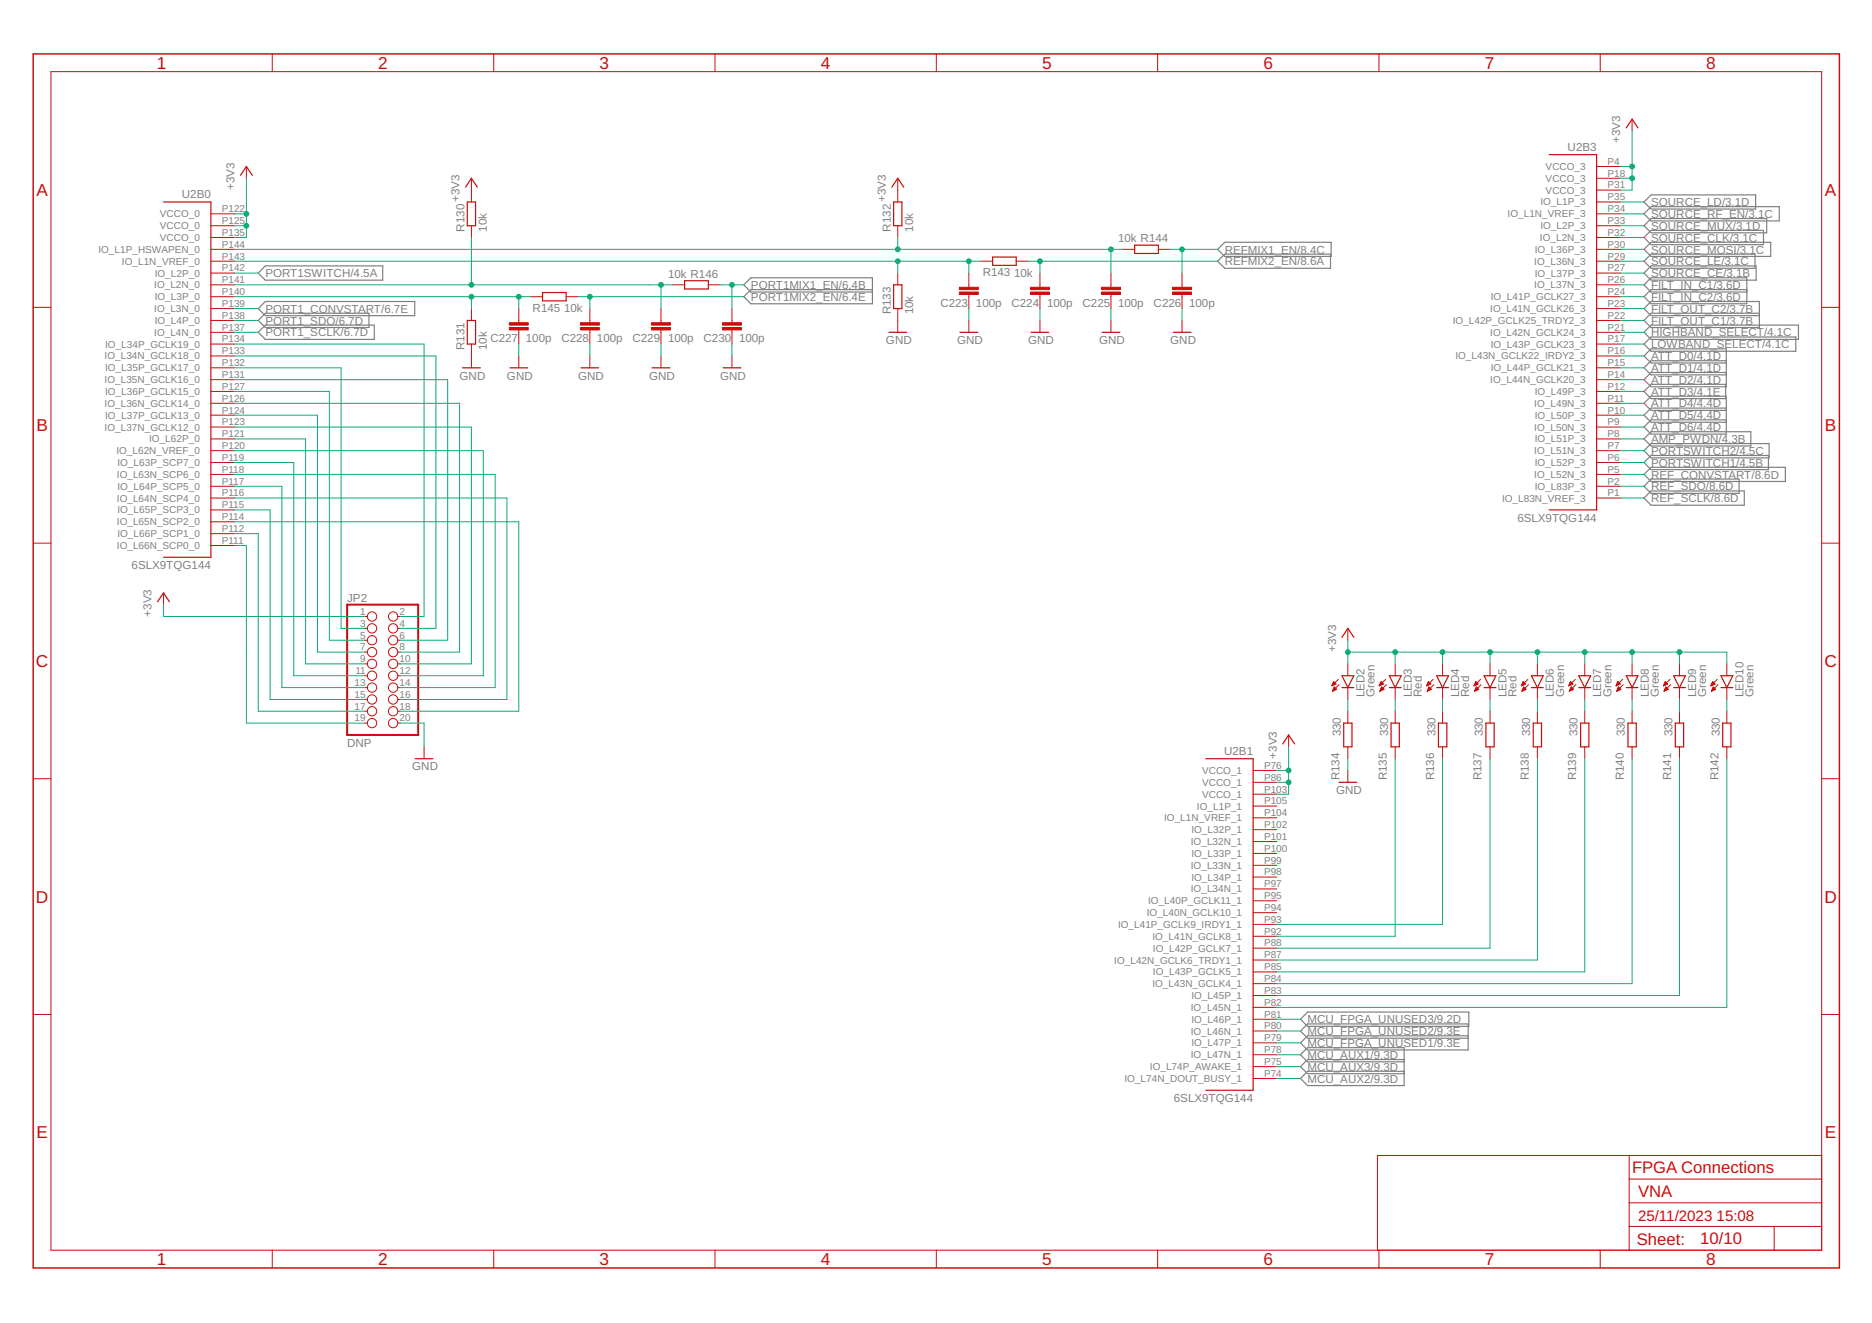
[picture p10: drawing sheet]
<svg xmlns="http://www.w3.org/2000/svg" width="297mm" height="210mm" viewBox="0 0 297 210" stroke-linecap="round" stroke-linejoin="round" font-family="sans-serif">
<g fill="none" stroke="#808080" stroke-width=".19">
<path d="M194.3 38.4h16.9v2.3h-16.9l-1.1-1.1zM260.9 32l1.1-1.1h16.6v2.3h-16.6zM260.9 37.7l1.1-1.1h17.8v2.2h-17.8zM260.9 39.6l1.1-1.2h19v2.3h-19zM262 32.8h20.3v2.3h-20.3l-1.1-1.2zM262 34.7h18.3v2.2h-18.3l-1.1-1.1zM41 49l1.1-1.2h23.7v2.3h-23.7zM42.1 49.7h16.4v2.3h-16.4l-1.1-1.2zM42.1 51.6h17.3v2.2h-17.3l-1.1-1.1zM42.1 42.2h18.6v2.2h-18.6l-1.1-1.1zM138.4 46h-19.3l-1.1 1.1 1.1 1.1h19.3v-4.1h-19.3l-1.1 1.1 1.1 1.1h19.3M193.2 41.4l1.1-1.1h16.8v2.3h-16.8z"/>
<path d="M260.9 54.6l1.1-1.1h22.9v2.2h-22.9zM262 51.6h23.4v2.2h-23.4l-1.1-1.1zM262 42.2h16.7v2.2h-16.7l-1.1-1.1zM262 40.3h16.5v2.3h-16.5l-1.1-1.2zM273.9 57.6h-11.9l-1.1-1.1 1.1-1.1h11.9v6h-11.9l-1.1-1.2 1.1-1.1h11.9M273.9 57.2h-11.9l-1.1 1.2 1.1 1.1h11.9M277.2 46h-15.2l-1.1 1.1 1.1 1.1h15.2v-4.1h-15.2l-1.1 1.1 1.1 1.1h15.2M279.2 49.7h-17.2l-1.1 1.1 1.1 1.2h17.2v-4.2h-17.2l-1.1 1.2 1.1 1.1h17.2M260.9 62.1l1.1-1.1h11.8v2.2h-11.8zM260.9 71.5l1.1-1.1h18.7v2.2h-18.7zM260.9 73.4l1.1-1.1h18.6v2.2h-18.6zM260.9 75.3l1.1-1.2h21.3v2.3h-21.3z"/>
<path d="M260.9 79l1.1-1.1h14.8v2.3h-14.8zM262 68.5h15.8v2.3h-15.8l-1.1-1.2zM262 76h13.9v2.3h-13.9l-1.1-1.1zM273.9 65.1h-11.9l-1.1-1.1 1.1-1.1h11.9v6h-11.9l-1.1-1.1 1.1-1.2h11.9M273.9 64.7h-11.9l-1.1 1.2 1.1 1.1h11.9M207.5 160.6h25.6v2.2h-25.6l-1.1-1.1zM222.8 168.1h-15.3l-1.1 1.1 1.1 1.1h15.3M222.8 168.5h-15.3l-1.1-1.2 1.1-1.1h15.3v6h-15.3l-1.1-1.1 1.1-1.1h15.3M233 164.3h-25.5l-1.1 1.2 1.1 1.1h25.5v-4.1h-25.5l-1.1 1.1 1.1 1.1h25.5"/>
</g>
<g fill="none" stroke="#c90d0c" stroke-width=".16">
<path d="M8.1 11.4h281v187h-281zM43.2 8.6v2.8M78.3 8.6v2.8M113.5 8.6v2.8M148.6 8.6v2.8M183.7 8.6v2.8M218.8 8.6v2.8M253.9 8.6v2.8M259 18.9v1.9M33.5 39.6h3.7M33.5 33.9h3.7M33.5 35.8h3.7"/>
<path d="M33.5 37.7h3.7M39.1 26.4v1.9M74.8 28.3v3.7M74.8 35.8v1.9M142.5 28.3v3.7M142.5 35.8v1.9M178.2 39.6h1.8M183.8 39.6h1.9M253.3 39.6h3.8M253.3 33.9h3.8M253.3 35.8h3.8M253.3 37.7h3.8"/>
<path d="M253.3 32h3.8M253.3 26.4h3.8M253.3 28.3h3.8M253.3 30.2h3.8M5.3 48.8h2.8M33.5 41.4h3.7M33.5 45.2h3.7M33.5 43.3h3.7M33.5 49h3.7M33.5 47.1h3.7M33.5 52.7h3.7M33.5 50.8h3.7"/>
<path d="M33.5 56.5h3.7M33.5 54.6h3.7M33.5 58.4h3.7M74.8 49v1.8M74.8 54.6v3.8M82.3 49v2.2M82.3 52.3v2.3M82.3 56.5v1.9M84.2 47.1h1.9M89.8 47.1h1.9M93.6 49v2.2M93.6 52.3v2.3"/>
<path d="M93.6 56.5v1.9M104.9 49v2.2M104.9 52.3v2.3M104.9 56.5v1.9M106.7 45.2h1.9M112.4 45.2h1.9M116.1 49v2.2M116.1 52.3v2.3M116.1 56.5v1.9M142.5 43.3v1.9M142.5 49v3.7M153.7 43.3v2.3"/>
<path d="M153.7 46.7v2.3M153.7 50.8v1.9M155.6 41.4h1.9M161.2 41.4h1.9M165 43.3v2.3M165 46.7v2.3M165 50.8v1.9M176.3 43.3v2.3M176.3 46.7v2.3M176.3 50.8v1.9M187.6 43.3v2.3M187.6 46.7v2.3"/>
<path d="M187.6 50.8v1.9M253.3 41.4h3.8M253.3 45.2h3.8M253.3 43.3h3.8M253.3 49h3.8M253.3 47.1h3.8M253.3 52.7h3.8M253.3 50.8h3.8M253.3 56.5h3.8M253.3 54.6h3.8M253.3 58.4h3.8M289.1 48.8h2.8"/>
<path d="M33.5 60.2h3.7M33.5 64h3.7M33.5 62.1h3.7M33.5 67.8h3.7M33.5 65.9h3.7M33.5 71.5h3.7M33.5 69.6h3.7M33.5 75.3h3.7M33.5 73.4h3.7M33.5 79h3.7M33.5 77.2h3.7M253.3 60.2h3.8"/>
<path d="M253.3 64h3.8M253.3 62.1h3.8M253.3 67.8h3.8M253.3 65.9h3.8M253.3 71.5h3.8M253.3 69.6h3.8M253.3 75.3h3.8M253.3 73.4h3.8M253.3 79h3.8M253.3 77.2h3.8M5.3 86.2h2.8M26 94.1v1.8"/>
<path d="M33.5 82.8h3.7M33.5 80.9h3.7M33.5 86.6h3.7M33.5 84.7h3.7M57.9 97.8h.4M57.9 99.7h.4M63.1 97.8h.4M63.1 99.7h.4M213.9 99.7v1.9M289.1 86.2h2.8M57.9 109.1h.4M57.9 101.6h.4"/>
<path d="M57.9 103.5h.4M57.9 105.3h.4M57.9 107.2h.4M57.9 111h.4M57.9 112.8h.4M57.9 114.7h.4M63.1 109.1h.4M63.1 101.6h.4M63.1 103.5h.4M63.1 105.3h.4M63.1 107.2h.4M63.1 111h.4"/>
<path d="M63.1 112.8h.4M63.1 114.7h.4M67.3 118.5v1.9M204.5 116.6v1.9M211.4 108.8h.1M211.4 108.7h.3M211.4 108.6h.5M211.4 109.6h.1M211.5 108.5h.5M211.5 109.6h.2M211.5 108.4h.4M211.5 109.5h.3"/>
<path d="M211.5 108.3h.3M211.5 109.4h.5M211.6 108.3h.1M211.6 109.3h.4M211.6 108.2h.1M211.6 109.2h.3M211.6 108.1l.4 .4-.7 .3zM211.7 109.1h.1M211.7 109l.4 .4-.7 .3zM212.4 107.8l-1.1 1M212.5 108.6l-1.1 1.1M213.9 105.3v1.9"/>
<path d="M213.9 109.1v1.9M213.9 112.8v1.9M213.9 118.5v1.9M218.9 108.8h.1M218.9 108.7h.3M218.9 108.6h.5M218.9 109.6h.1M219 108.5h.5M219 109.6h.2M219 108.4h.4M219 109.5h.4M219.1 108.3h.2"/>
<path d="M219.1 109.4h.5M219.1 108.3h.1M219.1 109.3h.4M219.1 108.2h.1M219.1 109.2h.4M219.1 108.1l.4 .4-.7 .3zM219.2 109.2h.2M219.2 109.1h.1M219.2 109l.4 .4-.7 .3zM219.9 107.8l-1.1 1M220 108.6l-1.1 1.1M221.4 105.3v1.9"/>
<path d="M221.4 109.1v1.9M221.4 112.8v1.9M221.4 118.5v1.9M226.4 108.8h.1M226.4 108.7h.3M226.5 108.6h.4M226.5 109.6h.1M226.5 108.5h.5M226.5 109.6h.2M226.5 108.4h.4M226.5 109.5h.4M226.6 108.3h.2"/>
<path d="M226.6 109.4h.5M226.6 109.3h.5M226.6 108.2h.1M226.7 109.2h.3M226.7 108.1l.3 .4-.6 .3zM226.7 109.2h.2M226.7 109.1h.1M226.7 109l.4 .4-.6 .3zM227.4 107.8l-1 1M227.5 108.6l-1 1.1M228.9 105.3v1.9M228.9 109.1v1.9"/>
<path d="M228.9 112.8v1.9M228.9 118.5v1.9M233.9 108.8h.1M234 108.7h.2M234 108.6h.4M234 109.6h.1M234 108.5h.5M234 109.6h.2M234.1 108.4h.3M234.1 109.5h.3M234.1 108.3h.3M234.1 109.4h.5"/>
<path d="M234.1 108.3h.2M234.1 109.3h.5M234.1 108.2h.1M234.2 109.2h.3M234.2 108.1l.3 .4-.6 .3zM234.2 109.2h.2M234.2 109.1h.1M234.3 109l.3 .4-.6 .3zM234.9 107.8l-1 1M235 108.6l-1 1.1M236.4 105.3v1.9M236.4 109.1v1.9"/>
<path d="M236.4 112.8v1.9M236.4 118.5v1.9M241.4 108.8h.2M241.5 108.7h.2M241.5 108.6h.4M241.5 109.6h.1M241.5 108.5h.5M241.5 109.6h.2M241.6 108.4h.4M241.6 109.5h.3M241.6 108.3h.3M241.6 109.4h.5"/>
<path d="M241.6 108.3h.2M241.6 109.3h.5M241.7 108.2h.1M241.7 109.2h.3M241.7 108.1l.4 .4-.7 .3zM241.7 109.2h.2M241.7 109.1h.2M241.8 109l.3 .4-.6 .3zM242.4 107.8l-1 1M242.5 108.6l-1 1.1M243.9 105.3v1.9M243.9 109.1v1.9"/>
<path d="M243.9 112.8v1.9M243.9 118.5v1.9M248.9 108.8h.2M249 108.7h.3M249 108.6h.4M249 109.6h.1M249 108.5h.6M249 109.6h.2M249.1 108.4h.4M249.1 109.5h.3M249.1 108.3h.3M249.1 109.4h.5"/>
<path d="M249.2 108.3h.1M249.2 109.3h.4M249.2 108.2h.1M249.2 109.2h.3M249.2 108.1l.4 .4-.7 .3zM249.2 109.2h.2M249.3 109.1h.1M249.3 109l.4 .4-.7 .3zM250 107.8l-1.1 1M250 108.6l-1 1.1M251.5 105.3v1.9M251.5 109.1v1.9"/>
<path d="M251.5 112.8v1.9M251.5 118.5v1.9M256.5 108.8h.1M256.5 108.7h.3M256.5 108.6h.5M256.5 109.6h.1M256.6 108.5h.5M256.6 109.6h.2M256.6 108.4h.4M256.6 109.5h.3M256.6 108.3h.3M256.6 109.4h.5"/>
<path d="M256.7 108.3h.1M256.7 109.3h.4M256.7 108.2h.1M256.7 109.2h.3M256.7 108.1l.4 .4-.7 .3zM256.8 109.2h.2M256.8 109.1h.1M256.8 109l.4 .4-.7 .3zM257.5 107.8l-1.1 1M257.6 108.6l-1.1 1.1M259 105.3v1.9M259 109.1v1.9"/>
<path d="M259 112.8v1.9M259 118.5v1.9M264 108.8h.1M264 108.7h.3M264.1 108.6h.4M264.1 109.6h.1M264.1 108.5h.5M264.1 109.6h.2M264.1 108.4h.4M264.1 109.5h.4M264.2 108.3h.2M264.2 109.4h.4"/>
<path d="M264.2 109.3h.4M264.2 108.2h.1M264.2 109.2h.4M264.2 108.1l.4 .4-.7 .3zM264.3 109.2h.2M264.3 109.1h.1M264.3 109l.4 .4-.6 .3zM265 107.8l-1.1 1M265.1 108.6l-1 1.1M266.5 105.3v1.9M266.5 109.1v1.9M266.5 112.8v1.9"/>
<path d="M266.5 118.5v1.9M271.5 108.8h.1M271.5 108.7h.3M271.6 108.6h.4M271.6 109.6h.1M271.6 108.5h.5M271.6 109.6h.2M271.6 108.4h.4M271.6 109.5h.4M271.7 108.3h.2M271.7 109.4h.5M271.7 109.3h.5"/>
<path d="M271.7 108.2h.1M271.7 109.2h.4M271.8 108.1l.3 .4-.6 .3zM271.8 109.2h.2M271.8 109.1h.1M271.8 109l.4 .4-.6 .3zM272.5 107.8l-1 1M272.6 108.6l-1 1.1M274 105.3v1.9M274 109.1v1.9M274 112.8v1.9M274 118.5v1.9"/>
<path d="M5.3 123.5h2.8M198.8 129.8h3.8M198.8 127.9h3.8M198.8 133.5h3.8M198.8 131.6h3.8M198.8 137.3h3.8M198.8 135.4h3.8M198.8 139.1h3.8M198.8 122.2h3.8M198.8 124.1h3.8M198.8 126h3.8M213.9 122.2v1.9"/>
<path d="M289.1 123.5h2.8M198.8 141h3.8M198.8 144.8h3.8M198.8 142.9h3.8M198.8 148.5h3.8M198.8 146.7h3.8M198.8 152.3h3.8M198.8 150.4h3.8M198.8 156.1h3.8M198.8 154.2h3.8M198.8 159.8h3.8M198.8 157.9h3.8"/>
<path d="M5.3 161h2.8M198.8 163.6h3.8M198.8 161.7h3.8M198.8 167.3h3.8M198.8 165.5h3.8M198.8 171.1h3.8M198.8 169.2h3.8M289.1 161h2.8M43.2 198.4v2.8M78.3 198.4v2.8M113.5 198.4v2.8M148.6 198.4v2.8"/>
<path d="M183.7 198.4v2.8M218.8 198.4v2.8M253.9 198.4v2.8M258.5 194.6h30.6M258.5 183.3v15.1M258.5 190.8h30.6M258.5 187.1h30.6M281.5 194.6v3.8M289.1 183.3h-70.5v15.1"/>
<circle cx="59" cy="99.7" r=".74"/>
<circle cx="59" cy="97.8" r=".74"/>
<circle cx="62.4" cy="99.7" r=".74"/>
<circle cx="62.4" cy="97.8" r=".74"/>
<circle cx="59" cy="114.7" r=".74"/>
<circle cx="59" cy="105.3" r=".74"/>
<circle cx="59" cy="112.8" r=".74"/>
<circle cx="59" cy="103.5" r=".74"/>
<circle cx="59" cy="107.2" r=".74"/>
<circle cx="59" cy="101.6" r=".74"/>
<circle cx="59" cy="109.1" r=".74"/>
<circle cx="59" cy="111" r=".74"/>
<circle cx="62.4" cy="103.5" r=".74"/>
<circle cx="62.4" cy="111" r=".74"/>
<circle cx="62.4" cy="107.2" r=".74"/>
<circle cx="62.4" cy="105.3" r=".74"/>
<circle cx="62.4" cy="109.1" r=".74"/>
<circle cx="62.4" cy="101.6" r=".74"/>
<circle cx="62.4" cy="114.7" r=".74"/>
<circle cx="62.4" cy="112.8" r=".74"/>
</g>
<path d="M5.3 8.6h286.6v192.6h-286.6z" fill="none" stroke="#c90d0c" stroke-width=".23"/>
<g fill="none" stroke="#c90d0c" stroke-width=".19">
<path d="M26 32h7.5v56.4h-7.5M38.2 27.8l.9-1.4 .9 1.4M73.9 29.7l.9-1.4 .9 1.4M74.1 32h1.4v3.8h-1.4zM141.5 29.7l1-1.4 .9 1.4M141.8 32h1.3v3.8h-1.3zM180 38.9h3.8v1.3h-3.8zM245.8 24.5h7.5v56.4h-7.5M258 20.3l1-1.4 .9 1.4M73.4 58.4h2.8M74.1 50.8h1.4v3.8h-1.4zM80.9 58.4h2.8"/>
<path d="M86.1 46.4h3.7v1.3h-3.7zM92.2 58.4h2.8M103.5 58.4h2.8M108.6 44.5h3.8v1.3h-3.8zM114.7 58.4h2.9M141.1 52.7h2.8M141.8 45.2h1.3v3.8h-1.3zM152.3 52.7h2.9M157.5 40.8h3.7v1.3h-3.7zM163.6 52.7h2.8M174.9 52.7h2.8M186.2 52.7h2.8"/>
<path d="M25 95.5l1-1.4 .9 1.4M203.5 118l1-1.4 .9 1.4M212.9 107.2h1.9l-.9 1.9zM212.9 109.1h1.9M212.9 101.1l1-1.4 .9 1.4M213.2 114.7h1.3v3.8h-1.3zM220.5 109.1h1.8M220.5 107.2h1.8l-.9 1.9zM220.7 114.7h1.3v3.8h-1.3zM228 109.1h1.8M228 107.2h1.8l-.9 1.9zM228.2 114.7h1.4v3.8h-1.4z"/>
<path d="M235.5 109.1h1.9M235.5 107.2h1.9l-1 1.9zM235.8 114.7h1.3v3.8h-1.3zM243 109.1h1.9M243 107.2h1.9l-1 1.9zM243.3 114.7h1.3v3.8h-1.3zM250.5 109.1h1.9M250.5 107.2h1.9l-.9 1.9zM250.8 114.7h1.3v3.8h-1.3zM258 109.1h1.9M258 107.2h1.9l-.9 1.9zM258.3 114.7h1.3v3.8h-1.3z"/>
<path d="M265.6 109.1h1.8M265.6 107.2h1.8l-.9 1.9zM265.8 114.7h1.3v3.8h-1.3zM273.1 109.1h1.9M273.1 107.2h1.9l-1 1.9zM273.3 114.7h1.4v3.8h-1.4zM65.9 120.4h2.8M191.3 120.4h7.5v52.6h-7.5M212.5 124.1h2.8"/>
</g>
<path d="M55.1 95.9h11.3v20.7h-11.3z" fill="none" stroke="#c90d0c" stroke-width=".32"/>
<g fill="#c90d0c" stroke="#c90d0c" stroke-width=".16">
<path d="M152.2 46.3h3v.4h-3z"/>
<path d="M152.2 45.6h3v.4h-3z"/>
<path d="M163.5 46.3h3v.4h-3z"/>
<path d="M163.5 45.6h3v.4h-3z"/>
<path d="M174.8 46.3h3v.4h-3z"/>
<path d="M174.8 45.6h3v.4h-3z"/>
<path d="M186.1 46.3h3v.4h-3z"/>
<path d="M186.1 45.6h3v.4h-3z"/>
<path d="M80.8 52h3v.3h-3z"/>
<path d="M80.8 51.2h3v.4h-3z"/>
<path d="M92.1 52h3v.3h-3z"/>
<path d="M92.1 51.2h3v.4h-3z"/>
<path d="M103.4 52h3v.3h-3z"/>
<path d="M103.4 51.2h3v.4h-3z"/>
<path d="M114.6 52h3v.3h-3z"/>
<path d="M114.6 51.2h3v.4h-3z"/>
</g>
<g fill="none" stroke="#0dab76" stroke-width=".16">
<path d="M37.2 35.8h1.9M37.2 33.9h1.9M37.2 39.6h141M39.1 28.3v9.4h-1.9M74.8 37.7v7.5M142.5 37.7v1.9M176.3 39.6v3.7M185.7 39.6h7.5M187.6 39.6v3.7M257.1 37.7h3.8M257.1 35.8h3.8M257.1 33.9h3.8"/>
<path d="M257.1 26.4h1.9M257.1 28.3h1.9M257.1 32h3.8M257.1 39.6h3.8M259 20.8v9.4h-1.9M37.2 54.6h30.1v43.2h-3.8M37.2 45.2h69.5M37.2 47.1h47M37.2 49h3.8M37.2 50.8h3.8M37.2 52.7h3.8M37.2 56.5h32v43.2h-5.7"/>
<path d="M37.2 58.4h16.9v41.3h3.8M37.2 43.3h3.8M37.2 41.4h118.4M74.8 47.1v1.9M82.3 47.1v1.9M82.3 54.6v1.9M91.7 47.1h26.3M93.6 47.1v1.9M93.6 54.6v1.9M104.9 45.2v3.8M104.9 54.6v1.9M114.3 45.2h3.7"/>
<path d="M116.1 45.2v3.8M116.1 54.6v1.9M142.5 41.4v1.9M153.7 41.4v1.9M153.7 49v1.8M163.1 41.4h30.1M165 41.4v1.9M165 49v1.8M176.3 49v1.8M187.6 49v1.8M257.1 45.2h3.8M257.1 47.1h3.8"/>
<path d="M257.1 49h3.8M257.1 50.8h3.8M257.1 52.7h3.8M257.1 54.6h3.8M257.1 56.5h3.8M257.1 58.4h3.8M257.1 43.3h3.8M257.1 41.4h3.8M37.2 65.9h13.2v37.6h7.5M37.2 64h35.7v39.5h-9.4M37.2 60.2h33.8v41.4h-7.5M37.2 62.1h15.1v39.5h5.6"/>
<path d="M37.2 67.8h37.6v37.5h-11.3M37.2 69.6h11.3v35.7h9.4M37.2 71.5h39.5v35.7h-13.2M37.2 73.4h9.4v33.8h11.3M37.2 75.3h41.4v33.8h-15.1M37.2 77.2h7.5v31.9h13.2M37.2 79h43.2v32h-16.9M257.1 60.2h3.8M257.1 62.1h3.8M257.1 64h3.8M257.1 65.9h3.8M257.1 67.8h3.8"/>
<path d="M257.1 69.6h3.8M257.1 71.5h3.8M257.1 73.4h3.8M257.1 75.3h3.8M257.1 77.2h3.8M257.1 79h3.8M26 95.9v1.9h31.9M37.2 86.6h1.9v28.1h18.8M37.2 82.8h45.1v30h-18.8M37.2 80.9h5.7v30.1h15M37.2 84.7h3.8v28.1h16.9M63.5 114.7h3.8v3.8"/>
<path d="M204.5 118.5v7.5h-1.9M213.9 101.6v3.7M213.9 111v1.8M213.9 103.5h60.1v1.8M221.4 103.5v1.8M221.4 111v1.8M228.9 103.5v1.8M228.9 111v1.8M236.4 103.5v1.8M236.4 111v1.8M243.9 103.5v1.8M243.9 111v1.8"/>
<path d="M251.5 103.5v1.8M251.5 111v1.8M259 103.5v1.8M259 111v1.8M266.5 103.5v1.8M266.5 111v1.8M274 111v1.8M202.6 122.2h1.9M202.6 124.1h1.9M213.9 120.4v1.8M221.4 120.4v28.1h-18.8M228.9 120.4v26.3h-26.3"/>
<path d="M236.4 120.4v30h-33.8M243.9 120.4v31.9h-41.3M251.5 120.4v33.8h-48.9M259 120.4v35.7h-56.4M266.5 120.4v37.5h-63.9M274 120.4v39.4h-71.4M202.6 169.2h3.8M202.6 167.3h3.8M202.6 165.5h3.8M202.6 163.6h3.8M202.6 161.7h3.8M202.6 171.1h3.8"/>
</g>
<g fill="#0dab76" stroke="#0dab76" stroke-width=".16">
<circle cx="39.1" cy="35.8" r=".38"/>
<circle cx="39.1" cy="33.9" r=".38"/>
<circle cx="213.9" cy="103.5" r=".38"/>
<circle cx="221.4" cy="103.5" r=".38"/>
<circle cx="228.9" cy="103.5" r=".38"/>
<circle cx="236.4" cy="103.5" r=".38"/>
<circle cx="266.5" cy="103.5" r=".38"/>
<circle cx="259" cy="103.5" r=".38"/>
<circle cx="251.5" cy="103.5" r=".38"/>
<circle cx="243.9" cy="103.5" r=".38"/>
<circle cx="259" cy="28.3" r=".38"/>
<circle cx="259" cy="26.4" r=".38"/>
<circle cx="204.5" cy="124.1" r=".38"/>
<circle cx="204.5" cy="122.2" r=".38"/>
<circle cx="165" cy="41.4" r=".38"/>
<circle cx="142.5" cy="41.4" r=".38"/>
<circle cx="153.7" cy="41.4" r=".38"/>
<circle cx="142.5" cy="39.6" r=".38"/>
<circle cx="176.3" cy="39.6" r=".38"/>
<circle cx="187.6" cy="39.6" r=".38"/>
<circle cx="93.6" cy="47.1" r=".38"/>
<circle cx="82.3" cy="47.1" r=".38"/>
<circle cx="74.8" cy="47.1" r=".38"/>
<circle cx="116.1" cy="45.2" r=".38"/>
<circle cx="104.9" cy="45.2" r=".38"/>
<circle cx="74.8" cy="45.2" r=".38"/>
</g>
<g font-size="2.7" fill="#c90d0c">
<text x="24.9" y="10.9">1</text>
<text x="60" y="10.9">2</text>
<text x="95.1" y="10.9">3</text>
<text x="130.2" y="10.9">4</text>
<text x="165.4" y="10.9">5</text>
<text x="200.5" y="10.9">6</text>
<text x="235.6" y="10.9">7</text>
<text x="270.7" y="10.9">8</text>
<text x="5.8" y="31">A</text>
<text x="289.5" y="31">A</text>
<text x="5.8" y="68.4">B</text>
<text x="289.5" y="68.4">B</text>
<text x="5.7" y="105.8">C</text>
<text x="289.5" y="105.8">C</text>
<text x="5.7" y="143.2">D</text>
<text x="289.5" y="143.2">D</text>
<text x="5.8" y="180.6">E</text>
<text x="289.5" y="180.6">E</text>
<text x="24.9" y="200.7">1</text>
<text x="60" y="200.7">2</text>
<text x="95.1" y="200.7">3</text>
<text x="130.2" y="200.7">4</text>
<text x="165.4" y="200.7">5</text>
<text x="200.5" y="200.7">6</text>
<text x="235.6" y="200.7">7</text>
<text x="270.7" y="200.7">8</text>
</g>
<g font-size="2.6" fill="#c90d0c">
<text x="259" y="186.1">FPGA Connections</text>
<text x="259.9" y="189.9">VNA</text>
<text x="259.7" y="197.5">Sheet:</text>
<text x="269.8" y="197.4">10/10</text>
</g>
<g font-size="2.4" fill="#c90d0c">
<text x="259.9" y="193.7">25/11/2023</text>
<text x="272.4" y="193.7">15:08</text>
</g>
<g font-size="1.8" fill="#808080">
<text x="248.7" y="24">U2B3</text>
<text x="257.1" y="22.6" transform="rotate(-90 257.1 22.6)">+3V3</text>
<text x="28.9" y="31.5">U2B0</text>
<text x="37.2" y="30.2" transform="rotate(-90 37.2 30.2)">+3V3</text>
<text x="72.9" y="32" transform="rotate(-90 72.9 32)">+3V3</text>
<text x="140.6" y="32" transform="rotate(-90 140.6 32)">+3V3</text>
<text x="262" y="32.7">SOURCE_LD/3.1D</text>
<text x="262" y="34.6">SOURCE_RF_EN/3.1C</text>
<text x="73.7" y="36.7" transform="rotate(-90 73.7 36.7)">R130</text>
<text x="77.2" y="36.7" transform="rotate(-90 77.2 36.7)">10k</text>
<text x="141.3" y="36.7" transform="rotate(-90 141.3 36.7)">R132</text>
<text x="144.9" y="36.7" transform="rotate(-90 144.9 36.7)">10k</text>
<text x="177.4" y="38.4">10k R144</text>
<text x="194.3" y="40.2">REFMIX1_EN/8.4C</text>
<text x="262" y="36.5">SOURCE_MUX/3.1D</text>
<text x="262" y="38.3">SOURCE_CLK/3.1C</text>
<text x="262" y="40.2">SOURCE_MOSI/3.1C</text>
<text x="42.1" y="44">PORT1SWITCH/4.5A</text>
<text x="106" y="44.1">10k R146</text>
<text x="119.2" y="47.7">PORT1MIX2_EN/6.4E</text>
<text x="119.2" y="45.9">PORT1MIX1_EN/6.4B</text>
<text x="155.9" y="43.9">R143</text>
<text x="160.9" y="43.9">10k</text>
<text x="194.3" y="42.1">REFMIX2_EN/8.6A</text>
<text x="262" y="45.9">FILT_IN_C1/3.6D</text>
<text x="262" y="47.7">FILT_IN_C2/3.6D</text>
<text x="262" y="42.1">SOURCE_LE/3.1C</text>
<text x="262" y="44">SOURCE_CE/3.1B</text>
<text x="42.1" y="49.6">PORT1_CONVSTART/6.7E</text>
<text x="42.1" y="51.5">PORT1_SDO/6.7D</text>
<text x="42.1" y="53.4">PORT1_SCLK/6.7D</text>
<text x="84.5" y="49.5">R145</text>
<text x="89.5" y="49.5">10k</text>
<text x="141.3" y="49.9" transform="rotate(-90 141.3 49.9)">R133</text>
<text x="144.9" y="49.9" transform="rotate(-90 144.9 49.9)">10k</text>
<text x="149.2" y="48.7">C223</text>
<text x="154.9" y="48.7">100p</text>
<text x="160.5" y="48.7">C224</text>
<text x="166.1" y="48.7">100p</text>
<text x="171.8" y="48.7">C225</text>
<text x="177.4" y="48.7">100p</text>
<text x="183.1" y="48.7">C226</text>
<text x="188.7" y="48.7">100p</text>
<text x="262" y="49.6">FILT_OUT_C2/3.7B</text>
<text x="262" y="51.5">FILT_OUT_C1/3.7B</text>
<text x="262" y="53.4">HIGHBAND_SELECT/4.1C</text>
<text x="73.7" y="55.5" transform="rotate(-90 73.7 55.5)">R131</text>
<text x="77.2" y="55.5" transform="rotate(-90 77.2 55.5)">10k</text>
<text x="77.8" y="54.3">C227</text>
<text x="83.4" y="54.3">100p</text>
<text x="89.1" y="54.3">C228</text>
<text x="94.7" y="54.3">100p</text>
<text x="100.4" y="54.3">C229</text>
<text x="106" y="54.3">100p</text>
<text x="111.6" y="54.3">C230</text>
<text x="117.3" y="54.3">100p</text>
<text x="140.6" y="54.6">GND</text>
<text x="151.9" y="54.6">GND</text>
<text x="163.1" y="54.6">GND</text>
<text x="174.4" y="54.6">GND</text>
<text x="185.7" y="54.6">GND</text>
<text x="262" y="55.3">LOWBAND_SELECT/4.1C</text>
<text x="262" y="57.1">ATT_D0/4.1D</text>
<text x="262" y="59">ATT_D1/4.1D</text>
<text x="72.9" y="60.2">GND</text>
<text x="80.4" y="60.2">GND</text>
<text x="91.7" y="60.2">GND</text>
<text x="103" y="60.2">GND</text>
<text x="114.3" y="60.2">GND</text>
<text x="262" y="60.9">ATT_D2/4.1D</text>
<text x="262" y="62.8">ATT_D3/4.1E</text>
<text x="262" y="64.6">ATT_D4/4.4D</text>
<text x="262" y="66.5">ATT_D5/4.4D</text>
<text x="262" y="68.4">ATT_D6/4.4D</text>
<text x="262" y="70.3">AMP_PWDN/4.3B</text>
<text x="262" y="72.2">PORTSWITCH2/4.5C</text>
<text x="262" y="74">PORTSWITCH1/4.5B</text>
<text x="262" y="75.9">REF_CONVSTART/8.6D</text>
<text x="262" y="77.8">REF_SDO/8.6D</text>
<text x="240.8" y="82.8">6SLX9TQG144</text>
<text x="262" y="79.7">REF_SCLK/8.6D</text>
<text x="20.9" y="90.3">6SLX9TQG144</text>
<text x="55.1" y="95.5">JP2</text>
<text x="24.1" y="97.8" transform="rotate(-90 24.1 97.8)">+3V3</text>
<text x="212" y="103.5" transform="rotate(-90 212 103.5)">+3V3</text>
<text x="216.5" y="110.6" transform="rotate(-90 216.5 110.6)">LED2</text>
<text x="218.1" y="110.6" transform="rotate(-90 218.1 110.6)">Green</text>
<text x="224" y="110.6" transform="rotate(-90 224 110.6)">LED3</text>
<text x="225.6" y="110.6" transform="rotate(-90 225.6 110.6)">Red</text>
<text x="231.5" y="110.6" transform="rotate(-90 231.5 110.6)">LED4</text>
<text x="233.1" y="110.6" transform="rotate(-90 233.1 110.6)">Red</text>
<text x="239.1" y="110.6" transform="rotate(-90 239.1 110.6)">LED5</text>
<text x="240.7" y="110.6" transform="rotate(-90 240.7 110.6)">Red</text>
<text x="246.6" y="110.6" transform="rotate(-90 246.6 110.6)">LED6</text>
<text x="248.2" y="110.6" transform="rotate(-90 248.2 110.6)">Green</text>
<text x="254.1" y="110.6" transform="rotate(-90 254.1 110.6)">LED7</text>
<text x="255.7" y="110.6" transform="rotate(-90 255.7 110.6)">Green</text>
<text x="261.6" y="110.6" transform="rotate(-90 261.6 110.6)">LED8</text>
<text x="263.2" y="110.6" transform="rotate(-90 263.2 110.6)">Green</text>
<text x="269.1" y="110.6" transform="rotate(-90 269.1 110.6)">LED9</text>
<text x="270.7" y="110.6" transform="rotate(-90 270.7 110.6)">Green</text>
<text x="276.6" y="110.6" transform="rotate(-90 276.6 110.6)">LED10</text>
<text x="278.2" y="110.6" transform="rotate(-90 278.2 110.6)">Green</text>
<text x="55.1" y="118.5">DNP</text>
<text x="194.2" y="119.8">U2B1</text>
<text x="212.7" y="116.8" transform="rotate(-90 212.7 116.8)">330</text>
<text x="220.3" y="116.8" transform="rotate(-90 220.3 116.8)">330</text>
<text x="227.8" y="116.8" transform="rotate(-90 227.8 116.8)">330</text>
<text x="235.3" y="116.8" transform="rotate(-90 235.3 116.8)">330</text>
<text x="242.8" y="116.8" transform="rotate(-90 242.8 116.8)">330</text>
<text x="250.3" y="116.8" transform="rotate(-90 250.3 116.8)">330</text>
<text x="257.8" y="116.8" transform="rotate(-90 257.8 116.8)">330</text>
<text x="265.4" y="116.8" transform="rotate(-90 265.4 116.8)">330</text>
<text x="272.9" y="116.8" transform="rotate(-90 272.9 116.8)">330</text>
<text x="65.4" y="122.2">GND</text>
<text x="202.6" y="120.4" transform="rotate(-90 202.6 120.4)">+3V3</text>
<text x="212.5" y="123.8" transform="rotate(-90 212.5 123.8)">R134</text>
<text x="220.1" y="123.8" transform="rotate(-90 220.1 123.8)">R135</text>
<text x="227.6" y="123.8" transform="rotate(-90 227.6 123.8)">R136</text>
<text x="235.1" y="123.8" transform="rotate(-90 235.1 123.8)">R137</text>
<text x="242.6" y="123.8" transform="rotate(-90 242.6 123.8)">R138</text>
<text x="250.1" y="123.8" transform="rotate(-90 250.1 123.8)">R139</text>
<text x="257.6" y="123.8" transform="rotate(-90 257.6 123.8)">R140</text>
<text x="265.2" y="123.8" transform="rotate(-90 265.2 123.8)">R141</text>
<text x="272.7" y="123.8" transform="rotate(-90 272.7 123.8)">R142</text>
<text x="212" y="126">GND</text>
<text x="207.5" y="166.1">MCU_FPGA_UNUSED1/9.3E</text>
<text x="207.5" y="164.2">MCU_FPGA_UNUSED2/9.3E</text>
<text x="207.5" y="162.4">MCU_FPGA_UNUSED3/9.2D</text>
<text x="207.5" y="169.9">MCU_AUX3/9.3D</text>
<text x="207.5" y="168">MCU_AUX1/9.3D</text>
<text x="207.5" y="171.8">MCU_AUX2/9.3D</text>
<text x="186.3" y="174.9">6SLX9TQG144</text>
</g>
<g font-size="1.6" fill="#808080">
<text x="245.3" y="27">VCCO_3</text>
<text x="245.3" y="28.8">VCCO_3</text>
<text x="255.1" y="26.1">P4</text>
<text x="255.1" y="28">P18</text>
<text x="255.1" y="29.9">P31</text>
<text x="25.4" y="34.5">VCCO_0</text>
<text x="35.2" y="33.7">P122</text>
<text x="35.2" y="35.5">P125</text>
<text x="239.2" y="34.5">IO_L1N_VREF_3</text>
<text x="244.4" y="32.6">IO_L1P_3</text>
<text x="245.3" y="30.7">VCCO_3</text>
<text x="255.1" y="33.7">P34</text>
<text x="255.1" y="31.8">P35</text>
<text x="255.1" y="35.5">P33</text>
<text x="15.6" y="40.1">IO_L1P_HSWAPEN_0</text>
<text x="19.3" y="42">IO_L1N_VREF_0</text>
<text x="25.4" y="36.4">VCCO_0</text>
<text x="25.4" y="38.2">VCCO_0</text>
<text x="35.2" y="41.2">P143</text>
<text x="35.2" y="39.3">P144</text>
<text x="35.2" y="37.4">P135</text>
<text x="243.5" y="42">IO_L36N_3</text>
<text x="243.5" y="40.1">IO_L36P_3</text>
<text x="244.3" y="38.2">IO_L2N_3</text>
<text x="244.4" y="36.4">IO_L2P_3</text>
<text x="255.1" y="37.4">P32</text>
<text x="255.1" y="41.2">P29</text>
<text x="255.1" y="39.3">P30</text>
<text x="24.5" y="45.8">IO_L2N_0</text>
<text x="24.6" y="43.9">IO_L2P_0</text>
<text x="24.6" y="47.6">IO_L3P_0</text>
<text x="35.2" y="44.9">P141</text>
<text x="35.2" y="43.1">P142</text>
<text x="35.2" y="46.8">P140</text>
<text x="236.6" y="47.6">IO_L41P_GCLK27_3</text>
<text x="243.5" y="45.8">IO_L37N_3</text>
<text x="243.5" y="43.9">IO_L37P_3</text>
<text x="255.1" y="44.9">P26</text>
<text x="255.1" y="43.1">P27</text>
<text x="255.1" y="46.8">P24</text>
<text x="24.5" y="49.5">IO_L3N_0</text>
<text x="24.5" y="53.3">IO_L4N_0</text>
<text x="24.6" y="51.4">IO_L4P_0</text>
<text x="35.2" y="48.7">P139</text>
<text x="35.2" y="52.5">P137</text>
<text x="35.2" y="50.6">P138</text>
<text x="230.5" y="51.4">IO_L42P_GCLK25_TRDY2_3</text>
<text x="236.5" y="49.5">IO_L41N_GCLK26_3</text>
<text x="236.5" y="53.3">IO_L42N_GCLK24_3</text>
<text x="255.1" y="48.7">P23</text>
<text x="255.1" y="52.5">P21</text>
<text x="255.1" y="50.6">P22</text>
<text x="16.6" y="57">IO_L34N_GCLK18_0</text>
<text x="16.7" y="55.2">IO_L34P_GCLK19_0</text>
<text x="16.7" y="58.9">IO_L35P_GCLK17_0</text>
<text x="35.2" y="56.2">P133</text>
<text x="35.2" y="54.3">P134</text>
<text x="35.2" y="60">P131</text>
<text x="35.2" y="58.1">P132</text>
<text x="230.9" y="57">IO_L43N_GCLK22_IRDY2_3</text>
<text x="236.6" y="55.2">IO_L43P_GCLK23_3</text>
<text x="236.6" y="58.9">IO_L44P_GCLK21_3</text>
<text x="255.1" y="56.2">P16</text>
<text x="255.1" y="54.3">P17</text>
<text x="255.1" y="60">P14</text>
<text x="255.1" y="58.1">P15</text>
<text x="16.6" y="60.8">IO_L35N_GCLK16_0</text>
<text x="16.6" y="64.5">IO_L36N_GCLK14_0</text>
<text x="16.7" y="62.7">IO_L36P_GCLK15_0</text>
<text x="35.2" y="63.7">P126</text>
<text x="35.2" y="61.8">P127</text>
<text x="35.2" y="65.6">P124</text>
<text x="236.5" y="60.8">IO_L44N_GCLK20_3</text>
<text x="243.5" y="64.5">IO_L49N_3</text>
<text x="243.5" y="62.7">IO_L49P_3</text>
<text x="255.1" y="63.7">P11</text>
<text x="255.1" y="61.8">P12</text>
<text x="255.1" y="65.6">P10</text>
<text x="16.6" y="68.3">IO_L37N_GCLK12_0</text>
<text x="16.7" y="66.4">IO_L37P_GCLK13_0</text>
<text x="23.7" y="70.2">IO_L62P_0</text>
<text x="35.2" y="67.5">P123</text>
<text x="35.2" y="71.2">P120</text>
<text x="35.2" y="69.4">P121</text>
<text x="243.5" y="68.3">IO_L50N_3</text>
<text x="243.5" y="66.4">IO_L50P_3</text>
<text x="243.5" y="70.2">IO_L51P_3</text>
<text x="255.1" y="67.5">P9</text>
<text x="255.1" y="71.2">P7</text>
<text x="255.1" y="69.4">P8</text>
<text x="18.5" y="72.1">IO_L62N_VREF_0</text>
<text x="18.5" y="75.8">IO_L63N_SCP6_0</text>
<text x="18.6" y="73.9">IO_L63P_SCP7_0</text>
<text x="18.6" y="77.7">IO_L64P_SCP5_0</text>
<text x="35.2" y="75">P118</text>
<text x="35.2" y="73.1">P119</text>
<text x="35.2" y="76.9">P117</text>
<text x="243.5" y="72.1">IO_L51N_3</text>
<text x="243.5" y="75.8">IO_L52N_3</text>
<text x="243.5" y="73.9">IO_L52P_3</text>
<text x="243.5" y="77.7">IO_L83P_3</text>
<text x="255.1" y="75">P5</text>
<text x="255.1" y="73.1">P6</text>
<text x="255.1" y="76.9">P2</text>
<text x="18.5" y="79.6">IO_L64N_SCP4_0</text>
<text x="18.5" y="83.3">IO_L65N_SCP2_0</text>
<text x="18.6" y="81.5">IO_L65P_SCP3_0</text>
<text x="35.2" y="78.8">P116</text>
<text x="35.2" y="82.5">P114</text>
<text x="35.2" y="80.6">P115</text>
<text x="238.3" y="79.6">IO_L83N_VREF_3</text>
<text x="255.1" y="78.8">P1</text>
<text x="18.5" y="87.1">IO_L66N_SCP0_0</text>
<text x="18.6" y="85.2">IO_L66P_SCP1_0</text>
<text x="35.2" y="86.3">P111</text>
<text x="35.2" y="84.4">P112</text>
<text x="57.2" y="97.6">1</text>
<text x="57.2" y="99.4">3</text>
<text x="57.2" y="101.3">5</text>
<text x="63.4" y="97.6">2</text>
<text x="63.4" y="99.4">4</text>
<text x="63.4" y="101.3">6</text>
<text x="56.4" y="106.9">11</text>
<text x="57.2" y="103.2">7</text>
<text x="57.2" y="105.1">9</text>
<text x="63.4" y="103.2">8</text>
<text x="63.4" y="105.1">10</text>
<text x="63.4" y="106.9">12</text>
<text x="56.3" y="108.8">13</text>
<text x="56.3" y="110.7">15</text>
<text x="56.3" y="112.6">17</text>
<text x="63.4" y="108.8">14</text>
<text x="63.4" y="110.7">16</text>
<text x="63.4" y="112.6">18</text>
<text x="56.3" y="114.5">19</text>
<text x="63.4" y="114.5">20</text>
<text x="190.8" y="122.8">VCCO_1</text>
<text x="190.8" y="124.7">VCCO_1</text>
<text x="200.6" y="122">P76</text>
<text x="200.6" y="123.9">P86</text>
<text x="200.6" y="125.7">P103</text>
<text x="184.7" y="130.3">IO_L1N_VREF_1</text>
<text x="189.9" y="128.4">IO_L1P_1</text>
<text x="190.8" y="126.6">VCCO_1</text>
<text x="200.6" y="129.5">P104</text>
<text x="200.6" y="127.6">P105</text>
<text x="200.6" y="131.4">P102</text>
<text x="189" y="134.1">IO_L32N_1</text>
<text x="189" y="137.8">IO_L33N_1</text>
<text x="189" y="132.2">IO_L32P_1</text>
<text x="189" y="136">IO_L33P_1</text>
<text x="200.6" y="133.3">P101</text>
<text x="200.6" y="137">P99</text>
<text x="200.6" y="135.1">P100</text>
<text x="182.2" y="143.5">IO_L40P_GCLK11_1</text>
<text x="189" y="141.6">IO_L34N_1</text>
<text x="189" y="139.7">IO_L34P_1</text>
<text x="200.6" y="140.8">P97</text>
<text x="200.6" y="138.9">P98</text>
<text x="200.6" y="142.7">P95</text>
<text x="177.4" y="147.2">IO_L41P_GCLK9_IRDY1_1</text>
<text x="182" y="145.4">IO_L40N_GCLK10_1</text>
<text x="182.9" y="149.1">IO_L41N_GCLK8_1</text>
<text x="200.6" y="144.5">P94</text>
<text x="200.6" y="148.3">P92</text>
<text x="200.6" y="146.4">P93</text>
<text x="176.8" y="152.9">IO_L42N_GCLK6_TRDY1_1</text>
<text x="182.9" y="151">IO_L42P_GCLK7_1</text>
<text x="182.9" y="154.7">IO_L43P_GCLK5_1</text>
<text x="200.6" y="152">P87</text>
<text x="200.6" y="150.2">P88</text>
<text x="200.6" y="155.8">P84</text>
<text x="200.6" y="153.9">P85</text>
<text x="182.9" y="156.6">IO_L43N_GCLK4_1</text>
<text x="189" y="160.4">IO_L45N_1</text>
<text x="189" y="158.5">IO_L45P_1</text>
<text x="200.6" y="159.6">P82</text>
<text x="200.6" y="157.7">P83</text>
<text x="200.6" y="161.4">P81</text>
<text x="189" y="164.1">IO_L46N_1</text>
<text x="189" y="167.9">IO_L47N_1</text>
<text x="189" y="162.3">IO_L46P_1</text>
<text x="189" y="166">IO_L47P_1</text>
<text x="200.6" y="163.3">P80</text>
<text x="200.6" y="167.1">P78</text>
<text x="200.6" y="165.2">P79</text>
<text x="178.4" y="171.7">IO_L74N_DOUT_BUSY_1</text>
<text x="182.5" y="169.8">IO_L74P_AWAKE_1</text>
<text x="200.6" y="170.8">P74</text>
<text x="200.6" y="169">P75</text>
</g>
</svg>
